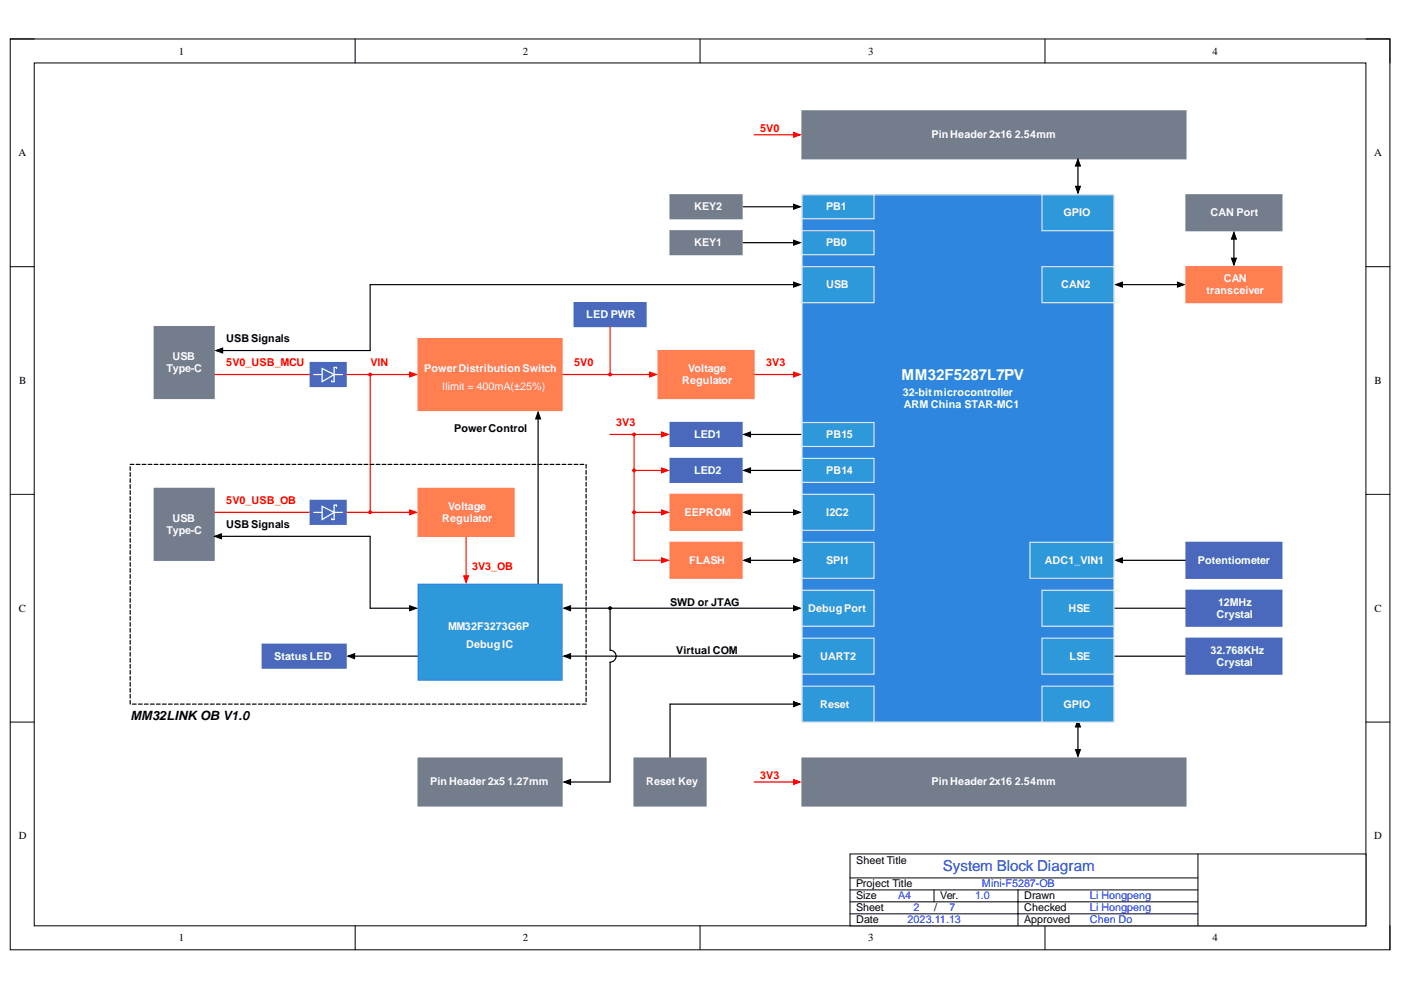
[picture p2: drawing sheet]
<svg xmlns="http://www.w3.org/2000/svg" width="297mm" height="210mm" viewBox="0 0 297 210" stroke-linecap="round" stroke-linejoin="round" font-family="sans-serif">
<path d="M2.2 8.3h292.5v193.1h-292.5z" fill="none" stroke="#000" stroke-width=".21"/>
<path d="M7.3 13.3h282.3v183h-282.3z" fill-rule="evenodd" fill="#fff"/>
<g fill="none" stroke="#000" stroke-width=".21">
<path d="M2.2 8.3h5.1M7.3 13.3h282.3v183h-282.3zM75.3 8.3v5M148.4 8.3v5M221.6 8.3v5M289.6 8.3h5.1v5M2.2 56.5h5.1M289.6 56.5h5.1M2.2 104.8h5.1M289.6 104.8h5.1M2.2 153.1h5.1M289.6 153.1h5.1"/>
<path d="M75.3 196.3v5.1M148.4 196.3v5.1M221.6 196.3v5.1M294.7 196.3v5.1"/>
</g>
<path d="M180.2 181.1h109.4v15.2h-109.4z" fill-rule="evenodd" fill="#fff"/>
<path d="M180.2 181.1h109.4v15.2h-109.4zM180.2 193.8h73.8M180.2 188.7h73.8M180.2 191.2h73.8M180.2 186.1h73.8M198 188.7v2.5M215.8 188.7v7.6M254 181.1v15.2" fill="none" stroke="#000" stroke-width=".21"/>
<path d="M78.5 79.4h9.4" fill="none" stroke="#f00" stroke-width=".25"/>
<path d="M86.9 78.9l1.4 .5-1.4 .5z" fill="#f00"/>
<g fill="none" stroke="#f00" stroke-width=".25">
<path d="M78.5 79.4v29.2M86.9 78.9l1.4 .5-1.4 .5zM119.2 79.4h19.6"/>
<circle cx="78.5" cy="79.4" r=".25"/>
</g>
<path d="M119.6 129l1.4-.6v1.1zM119.9 129h49.4M168.3 128.4l1.4 .6-1.4 .5z" fill="none" stroke="#000" stroke-width=".25"/>
<path d="M119.6 129l1.4-.6v1.1zM168.3 128.4l1.4 .6-1.4 .5z" fill="#000"/>
<path d="M137.7 78.9l1.4 .5-1.4 .5z" fill="#f00"/>
<path d="M137.7 78.9l1.4 .5-1.4 .5zM159.9 79.4h9.4" fill="none" stroke="#f00" stroke-width=".25"/>
<path d="M168.3 78.9l1.4 .5-1.4 .5z" fill="#f00"/>
<path d="M168.3 78.9l1.4 .5-1.4 .5zM98.8 113.7v9.4" fill="none" stroke="#f00" stroke-width=".25"/>
<path d="M98.3 122.1h1l-.5 1.4z" fill="#f00"/>
<path d="M78.5 108.6h9.4M98.3 122.1h1l-.5 1.4z" fill="none" stroke="#f00" stroke-width=".25"/>
<path d="M86.9 108.1l1.4 .5-1.4 .5z" fill="#f00"/>
<path d="M86.9 108.1l1.4 .5-1.4 .5z" fill="none" stroke="#f00" stroke-width=".25"/>
<path d="M88.6 103.5h20.4v10.2h-20.4z" fill-rule="evenodd" fill="#ff7f50"/>
<path d="M88.6 103.5h20.4v10.2h-20.4z" fill="none" stroke="#ff7f50" stroke-width=".25"/>
<circle cx="78.5" cy="108.6" r=".25" fill="none" stroke="#f00" stroke-width=".25"/>
<path d="M114.1 87.4l.5 1.4h-1zM114.1 87.8v39.9" fill="none" stroke="#000" stroke-width=".25"/>
<path d="M114.1 87.4l.5 1.4h-1z" fill="#000"/>
<path d="M55.6 136.6h17.8v5.1h-17.8z" fill-rule="evenodd" fill="#4a69bd"/>
<path d="M55.6 136.6h17.8v5.1h-17.8z" fill="none" stroke="#4a69bd" stroke-width=".25"/>
<path d="M73.8 139.1l1.4-.5v1zM74.2 139.1h14.4" fill="none" stroke="#000" stroke-width=".25"/>
<path d="M73.8 139.1l1.4-.5v1z" fill="#000"/>
<path d="M88.6 123.9h30.6v20.3h-30.6z" fill-rule="evenodd" fill="#2d98da"/>
<path d="M88.6 123.9h30.6v20.3h-30.6z" fill="none" stroke="#2e86de" stroke-width=".25"/>
<path d="M142.1 97.2h15.2v5.1h-15.2z" fill-rule="evenodd" fill="#4a69bd"/>
<path d="M142.1 97.2h15.2v5.1h-15.2z" fill="none" stroke="#4a69bd" stroke-width=".25"/>
<path d="M236.6 118.8l1.4-.5v1zM236.9 118.8h14.5" fill="none" stroke="#000" stroke-width=".25"/>
<path d="M236.6 118.8l1.4-.5v1z" fill="#000"/>
<path d="M251.4 115h20.4v7.6h-20.4z" fill-rule="evenodd" fill="#4a69bd"/>
<path d="M251.4 115h20.4v7.6h-20.4z" fill="none" stroke="#4a69bd" stroke-width=".25"/>
<path d="M157.7 108.6l1.4-.5v1zM158.1 108.6h11.2M168.3 108.1l1.4 .5-1.4 .5z" fill="none" stroke="#000" stroke-width=".25"/>
<path d="M157.7 108.6l1.4-.5v1zM168.3 108.1l1.4 .5-1.4 .5z" fill="#000"/>
<path d="M142.1 104.8h15.2v7.6h-15.2z" fill-rule="evenodd" fill="#ff7f50"/>
<path d="M142.1 104.8h15.2v7.6h-15.2z" fill="none" stroke="#ff7f50" stroke-width=".25"/>
<path d="M142.1 115h15.2v7.6h-15.2z" fill-rule="evenodd" fill="#ff7f50"/>
<path d="M142.1 115h15.2v7.6h-15.2z" fill="none" stroke="#ff7f50" stroke-width=".25"/>
<path d="M142.1 89.6h15.2v5.1h-15.2z" fill-rule="evenodd" fill="#4a69bd"/>
<path d="M142.1 89.6h15.2v5.1h-15.2z" fill="none" stroke="#4a69bd" stroke-width=".25"/>
<path d="M142.1 48.9h15.2v5.1h-15.2z" fill-rule="evenodd" fill="#747d8c"/>
<path d="M142.1 48.9h15.2v5.1h-15.2z" fill="none" stroke="#747d8c" stroke-width=".25"/>
<path d="M142.1 41.3h15.2v5.1h-15.2z" fill-rule="evenodd" fill="#747d8c"/>
<path d="M142.1 41.3h15.2v5.1h-15.2z" fill="none" stroke="#747d8c" stroke-width=".25"/>
<path d="M168.3 148.8l1.4 .5-1.4 .5zM169.3 149.3h-27.2v11.4" fill="none" stroke="#000" stroke-width=".25"/>
<path d="M168.3 148.8l1.4 .5-1.4 .5z" fill="#000"/>
<path d="M121.7 64.2h15.3v5h-15.3z" fill-rule="evenodd" fill="#4a69bd"/>
<path d="M121.7 64.2h15.3v5h-15.3z" fill="none" stroke="#4a69bd" stroke-width=".25"/>
<g fill="none" stroke="#f00" stroke-width=".25">
<path d="M129.3 69.2v10.2"/>
<circle cx="129.3" cy="79.4" r=".26"/>
<circle cx="129.4" cy="79.4" r=".26"/>
</g>
<g fill="none" stroke="#000" stroke-width=".25">
<path d="M27.6 98.5h.8M27.6 98.9v.8M28.9 98.5h.8M30.2 98.5h.7M31.4 98.5h.8M32.7 98.5h.8M34 98.5h.8M35.2 98.5h.8M36.5 98.5h.8M37.8 98.5h.8M39.1 98.5h.7M40.3 98.5h.8"/>
<path d="M41.6 98.5h.8M42.9 98.5h.8M44.1 98.5h.8M45.4 98.5h.8M46.7 98.5h.8M48 98.5h.8M49.2 98.5h.8M50.5 98.5h.8M51.8 98.5h.8M53 98.5h.8M54.3 98.5h.8M55.6 98.5h.8"/>
<path d="M56.9 98.5h.8M58.1 98.5h.8M59.4 98.5h.8M60.7 98.5h.8M61.9 98.5h.8M63.2 98.5h.8M64.5 98.5h.8M65.8 98.5h.8M67 98.5h.8M68.3 98.5h.8M69.6 98.5h.8M70.8 98.5h.8"/>
<path d="M72.1 98.5h.8M73.4 98.5h.8M74.7 98.5h.8M75.9 98.5h.8M77.2 98.5h.8M78.5 98.5h.8M79.7 98.5h.8M81 98.5h.8M82.3 98.5h.8M83.6 98.5h.8M84.8 98.5h.8M86.1 98.5h.8"/>
<path d="M87.4 98.5h.8M88.6 98.5h.8M89.9 98.5h.8M91.2 98.5h.8M92.5 98.5h.8M93.7 98.5h.8M95 98.5h.8M96.3 98.5h.8M97.6 98.5h.7M98.8 98.5h.8M100.1 98.5h.8M101.4 98.5h.8"/>
<path d="M102.6 98.5h.8M103.9 98.5h.8M105.2 98.5h.8M106.5 98.5h.8M107.7 98.5h.8M109 98.5h.8M110.3 98.5h.8M111.5 98.5h.8M112.8 98.5h.8M114.1 98.5h.8M115.4 98.5h.8M116.6 98.5h.8"/>
<path d="M117.9 98.5h.8M119.2 98.5h.8M120.4 98.5h.8M121.7 98.5h.8M123 98.5h.8M124.3 98.5v.8M124.3 99.7v.8M27.6 100.2v.8M27.6 101.5v.8M27.6 102.8v.7M27.6 104v.8M27.6 105.3v.8"/>
<path d="M27.6 106.6v.8M27.6 107.8v.8M27.6 109.1v.8M27.6 110.4v.8M27.6 111.6v.8M27.6 112.9v.8M27.6 114.2v.8M27.6 115.5v.8M27.6 116.7v.8M27.6 118v.8M27.6 119.3v.8M124.3 101v.8"/>
<path d="M124.3 102.3v.8M124.3 103.5v.8M124.3 104.8v.8M124.3 106.1v.8M124.3 107.4v.8M124.3 108.6v.8M124.3 109.9v.8M124.3 111.2v.8M124.3 112.4v.8M124.3 113.7v.8M124.3 115v.8M124.3 116.3v.7"/>
<path d="M124.3 117.5v.8M124.3 118.8v.8M27.6 120.5v.8M27.6 121.8v.8M27.6 123.1v.8M27.6 124.4v.7M27.6 125.6v.8M27.6 126.9v.8M27.6 128.2v.8M27.6 129.4v.8M27.6 130.7v.8M27.6 132v.8"/>
<path d="M27.6 133.2v.8M27.6 134.5v.8M27.6 135.8v.8M27.6 137.1v.8M27.6 138.3v.8M27.6 139.6v.8M124.3 120.1v.8M124.3 121.3v.8M124.3 122.6v.8M124.3 123.9v.8M124.3 125.1v.8M124.3 126.4v.8"/>
<path d="M124.3 127.7v.8M124.3 129v.8M124.3 130.2v.8M124.3 131.5v.8M124.3 132.8v.8M124.3 134v.8M124.3 135.3v.8M124.3 136.6v.8M124.3 137.9v.7M124.3 139.1v.8M27.6 140.9v.8M27.6 142.1v.8"/>
<path d="M27.6 143.4v.8M27.6 144.7v.8M27.6 146v.7M27.6 147.2v.8M27.6 148.5v.8M28.1 149.3h.8M29.4 149.3h.8M30.6 149.3h.8M31.9 149.3h.8M33.2 149.3h.8M34.4 149.3h.8M35.7 149.3h.8"/>
<path d="M37 149.3h.8M38.3 149.3h.8M39.5 149.3h.8M40.8 149.3h.8M42.1 149.3h.8M43.3 149.3h.8M44.6 149.3h.8M45.9 149.3h.8M47.2 149.3h.8M48.4 149.3h.8M49.7 149.3h.8M51 149.3h.8"/>
<path d="M52.2 149.3h.8M53.5 149.3h.8M54.8 149.3h.8M56.1 149.3h.8M57.3 149.3h.8M58.6 149.3h.8M59.9 149.3h.8M61.1 149.3h.8M62.4 149.3h.8M63.7 149.3h.8M65 149.3h.8M66.2 149.3h.8"/>
<path d="M67.5 149.3h.8M68.8 149.3h.8M70 149.3h.8M71.3 149.3h.8M72.6 149.3h.8M73.9 149.3h.8M75.1 149.3h.8M76.4 149.3h.8M77.7 149.3h.8M79 149.3h.7M80.2 149.3h.8M81.5 149.3h.8"/>
<path d="M82.8 149.3h.8M84 149.3h.8M85.3 149.3h.8M86.6 149.3h.8M87.9 149.3h.7M89.1 149.3h.8M90.4 149.3h.8M91.7 149.3h.8M92.9 149.3h.8M94.2 149.3h.8M95.5 149.3h.8M96.8 149.3h.8"/>
<path d="M98 149.3h.8M99.3 149.3h.8M100.6 149.3h.8M101.8 149.3h.8M103.1 149.3h.8M104.4 149.3h.8M105.7 149.3h.8M106.9 149.3h.8M108.2 149.3h.8M109.5 149.3h.8M110.8 149.3h.7M112 149.3h.8"/>
<path d="M113.3 149.3h.8M114.6 149.3h.8M115.8 149.3h.8M117.1 149.3h.8M118.4 149.3h.8M119.7 149.3h.7M120.9 149.3h.8M122.2 149.3h.8M123.5 149.3h.8M124.3 140.4v.8M124.3 141.7v.8M124.3 142.9v.8"/>
<path d="M124.3 144.2v.8M124.3 145.5v.8M124.3 146.7v.8M124.3 148v.8"/>
</g>
<path d="M88.6 71.8h30.6v15.2h-30.6z" fill-rule="evenodd" fill="#ff7f50"/>
<path d="M88.6 71.8h30.6v15.2h-30.6z" fill="none" stroke="#ff7f50" stroke-width=".25"/>
<path d="M139.5 74.3h20.4v10.2h-20.4z" fill-rule="evenodd" fill="#ff7f50"/>
<path d="M139.5 74.3h20.4v10.2h-20.4z" fill="none" stroke="#ff7f50" stroke-width=".25"/>
<path d="M159.9 28.6h9.4" fill="none" stroke="#f00" stroke-width=".25"/>
<path d="M168.3 28.1l1.4 .5-1.4 .5z" fill="#f00"/>
<path d="M168.3 28.1l1.4 .5-1.4 .5zM159.9 165.8h9.4" fill="none" stroke="#f00" stroke-width=".25"/>
<path d="M168.3 165.3l1.4 .5-1.4 .5z" fill="#f00"/>
<path d="M168.3 165.3l1.4 .5-1.4 .5z" fill="none" stroke="#f00" stroke-width=".25"/>
<path d="M170 23.5h81.4v10.2h-81.4z" fill-rule="evenodd" fill="#747d8c"/>
<path d="M170 23.5h81.4v10.2h-81.4z" fill="none" stroke="#747d8c" stroke-width=".25"/>
<path d="M228 158.9h1.1l-.6 1.4zM228.5 152.7l.6 1.4h-1.1zM228.5 153.1v6.9" fill="none" stroke="#000" stroke-width=".25"/>
<path d="M228.5 152.7l.6 1.4h-1.1zM228 158.9h1.1l-.6 1.4z" fill="#000"/>
<path d="M170 41.3h66.2v111.8h-66.2z" fill-rule="evenodd" fill="#2e86de"/>
<path d="M170 41.3h66.2v111.8h-66.2z" fill="none" stroke="#dfe4ea" stroke-width=".25"/>
<path d="M170 125.1h15.3v7.7h-15.3z" fill-rule="evenodd" fill="#2d98da"/>
<path d="M170 125.1h15.3v7.7h-15.3z" fill="none" stroke="#dfe4ea" stroke-width=".25"/>
<path d="M170 135.3h15.3v7.6h-15.3z" fill-rule="evenodd" fill="#2d98da"/>
<path d="M170 135.3h15.3v7.6h-15.3z" fill="none" stroke="#dfe4ea" stroke-width=".25"/>
<path d="M170 97.2h15.3v5.1h-15.3z" fill-rule="evenodd" fill="#2d98da"/>
<path d="M170 97.2h15.3v5.1h-15.3z" fill="none" stroke="#dfe4ea" stroke-width=".25"/>
<path d="M170 89.6h15.3v5.1h-15.3z" fill-rule="evenodd" fill="#2d98da"/>
<path d="M170 89.6h15.3v5.1h-15.3z" fill="none" stroke="#dfe4ea" stroke-width=".25"/>
<path d="M218.4 115h17.8v7.6h-17.8z" fill-rule="evenodd" fill="#2d98da"/>
<path d="M218.4 115h17.8v7.6h-17.8z" fill="none" stroke="#dfe4ea" stroke-width=".25"/>
<path d="M170 115h15.3v7.6h-15.3z" fill-rule="evenodd" fill="#2d98da"/>
<path d="M170 115h15.3v7.6h-15.3z" fill="none" stroke="#dfe4ea" stroke-width=".25"/>
<path d="M170 104.8h15.3v7.6h-15.3z" fill-rule="evenodd" fill="#2d98da"/>
<path d="M170 104.8h15.3v7.6h-15.3z" fill="none" stroke="#dfe4ea" stroke-width=".25"/>
<path d="M170 48.9h15.3v5.1h-15.3z" fill-rule="evenodd" fill="#2d98da"/>
<path d="M170 48.9h15.3v5.1h-15.3z" fill="none" stroke="#dfe4ea" stroke-width=".25"/>
<path d="M170 41.3h15.3v5.1h-15.3z" fill-rule="evenodd" fill="#2d98da"/>
<path d="M170 41.3h15.3v5.1h-15.3z" fill="none" stroke="#dfe4ea" stroke-width=".25"/>
<path d="M170 145.5h15.3v7.6h-15.3z" fill-rule="evenodd" fill="#2d98da"/>
<path d="M170 145.5h15.3v7.6h-15.3z" fill="none" stroke="#dfe4ea" stroke-width=".25"/>
<path d="M220.9 145.5h15.3v7.6h-15.3z" fill-rule="evenodd" fill="#2d98da"/>
<path d="M220.9 145.5h15.3v7.6h-15.3z" fill="none" stroke="#dfe4ea" stroke-width=".25"/>
<path d="M220.9 41.3h15.3v7.6h-15.3z" fill-rule="evenodd" fill="#2d98da"/>
<path d="M220.9 41.3h15.3v7.6h-15.3z" fill="none" stroke="#dfe4ea" stroke-width=".25"/>
<path d="M170 160.7h81.4v10.2h-81.4z" fill-rule="evenodd" fill="#747d8c"/>
<path d="M170 160.7h81.4v10.2h-81.4z" fill="none" stroke="#747d8c" stroke-width=".25"/>
<g fill="none" stroke="#000" stroke-width=".25">
<path d="M228 39.5h1.1l-.6 1.4zM228.5 33.8l.6 1.4h-1.1zM228.5 34.2v6.3M157.6 43.8h11.7M157.6 51.5h11.7M168.3 43.3l1.4 .5-1.4 .5zM168.3 51l1.4 .5-1.4 .5zM157.7 92.1l1.4-.5v1zM157.7 99.7l1.4-.5v1zM158.1 92.1h11.7M158.1 99.7h11.7M157.7 118.8l1.4-.5v1z"/>
<path d="M158.1 118.8h11.2M168.3 118.3l1.4 .5-1.4 .5zM119.6 139.1l1.4-.5v1zM119.9 139.1h49.4M168.3 138.6l1.4 .5-1.4 .5z"/>
</g>
<path d="M228.5 33.8l.6 1.4h-1.1zM168.3 43.3l1.4 .5-1.4 .5zM168.3 51l1.4 .5-1.4 .5zM228 39.5h1.1l-.6 1.4zM157.7 92.1l1.4-.5v1zM157.7 99.7l1.4-.5v1zM157.7 118.8l1.4-.5v1zM168.3 118.3l1.4 .5-1.4 .5zM119.6 139.1l1.4-.5v1zM168.3 138.6l1.4 .5-1.4 .5z" fill="#000"/>
<path d="M129.3 92.1h12" fill="none" stroke="#f00" stroke-width=".25"/>
<path d="M140.3 91.6l1.4 .5-1.4 .5z" fill="#f00"/>
<g fill="none" stroke="#f00" stroke-width=".25">
<path d="M134.4 92.1v26.7M134.4 99.7h6.9M140.3 91.6l1.4 .5-1.4 .5z"/>
<circle cx="134.4" cy="99.7" r=".25"/>
<circle cx="134.4" cy="108.6" r=".25"/>
</g>
<path d="M140.3 99.2l1.4 .5-1.4 .5z" fill="#f00"/>
<path d="M140.3 99.2l1.4 .5-1.4 .5zM134.4 108.6h6.9" fill="none" stroke="#f00" stroke-width=".25"/>
<path d="M140.3 108.1l1.4 .5-1.4 .5z" fill="#f00"/>
<path d="M134.4 118.8h6.9M140.3 108.1l1.4 .5-1.4 .5z" fill="none" stroke="#f00" stroke-width=".25"/>
<path d="M140.3 118.3l1.4 .5-1.4 .5z" fill="#f00"/>
<g fill="none" stroke="#f00" stroke-width=".25">
<path d="M140.3 118.3l1.4 .5-1.4 .5z"/>
<circle cx="134.4" cy="92.1" r=".25"/>
</g>
<path d="M236.2 129h15.2" fill="none" stroke="#000" stroke-width=".25"/>
<path d="M251.4 125.1h20.4v7.7h-20.4z" fill-rule="evenodd" fill="#4a69bd"/>
<path d="M251.4 125.1h20.4v7.7h-20.4z" fill="none" stroke="#4a69bd" stroke-width=".25"/>
<path d="M220.9 125.1h15.3v7.7h-15.3z" fill-rule="evenodd" fill="#2d98da"/>
<path d="M220.9 125.1h15.3v7.7h-15.3z" fill="none" stroke="#dfe4ea" stroke-width=".25"/>
<path d="M236.2 139.1h15.2" fill="none" stroke="#000" stroke-width=".25"/>
<path d="M251.4 135.3h20.4v7.6h-20.4z" fill-rule="evenodd" fill="#4a69bd"/>
<path d="M251.4 135.3h20.4v7.6h-20.4z" fill="none" stroke="#4a69bd" stroke-width=".25"/>
<path d="M220.9 135.3h15.3v7.6h-15.3z" fill-rule="evenodd" fill="#2d98da"/>
<path d="M220.9 135.3h15.3v7.6h-15.3z" fill="none" stroke="#dfe4ea" stroke-width=".25"/>
<path d="M170 56.5h15.3v7.7h-15.3z" fill-rule="evenodd" fill="#2d98da"/>
<path d="M170 56.5h15.3v7.7h-15.3z" fill="none" stroke="#dfe4ea" stroke-width=".25"/>
<path d="M45.4 79.4h20.4M73.4 79.4h5.1M45.4 108.6h20.4" fill="none" stroke="#f00" stroke-width=".25"/>
<path d="M32.7 103.5h12.7v15.3h-12.7z" fill-rule="evenodd" fill="#747d8c"/>
<path d="M32.7 103.5h12.7v15.3h-12.7z" fill="none" stroke="#747d8c" stroke-width=".25"/>
<path d="M32.7 69.2h12.7v15.3h-12.7z" fill-rule="evenodd" fill="#747d8c"/>
<path d="M32.7 69.2h12.7v15.3h-12.7z" fill="none" stroke="#747d8c" stroke-width=".25"/>
<path d="M73.4 108.6h5.1" fill="none" stroke="#f00" stroke-width=".25"/>
<path d="M65.8 106.1h7.6v5.1h-7.6z" fill-rule="evenodd" fill="#4a69bd"/>
<path d="M65.8 106.1h7.6v5.1h-7.6z" fill="none" stroke="#4a69bd" stroke-width=".25"/>
<path d="M68.3 107.4l2.5 1.2-2.5 1.6z" fill="#4a69bd"/>
<path d="M66.5 108.6h1.8M68.3 107.4l2.5 1.2-2.5 1.6zM70.8 108.6h1.8M71.4 107.4v-.3h-.6v3.1h-.5v-.3" fill="none" stroke="#fff" stroke-width=".25"/>
<path d="M168.3 59.8l1.4 .6-1.4 .5zM45.8 74.3l1.4-.5v1zM169.3 60.4h-90.8v13.9h-32.3M45.5 113.7l1.4-.5v1zM45.9 113.7h32.6v15.3h9.4M86.9 128.4l1.4 .6-1.4 .5z" fill="none" stroke="#000" stroke-width=".25"/>
<path d="M45.8 74.3l1.4-.5v1zM168.3 59.8l1.4 .6-1.4 .5zM45.5 113.7l1.4-.5v1zM86.9 128.4l1.4 .6-1.4 .5z" fill="#000"/>
<path d="M65.8 76.9h7.6v5h-7.6z" fill-rule="evenodd" fill="#4a69bd"/>
<path d="M65.8 76.9h7.6v5h-7.6z" fill="none" stroke="#4a69bd" stroke-width=".25"/>
<path d="M68.3 78.1l2.5 1.3-2.5 1.5z" fill="#4a69bd"/>
<path d="M66.5 79.4h1.8M68.3 78.1l2.5 1.3-2.5 1.5zM70.8 79.4h1.8M71.4 78.1v-.2h-.6v3h-.5v-.2" fill="none" stroke="#fff" stroke-width=".25"/>
<path d="M249.7 59.8l1.4 .6-1.4 .5zM236.6 60.4l1.4-.6v1.1zM236.9 60.4h13.8" fill="none" stroke="#000" stroke-width=".25"/>
<path d="M236.6 60.4l1.4-.6v1.1zM249.7 59.8l1.4 .6-1.4 .5z" fill="#000"/>
<path d="M251.4 56.5h20.4v7.7h-20.4z" fill-rule="evenodd" fill="#ff7f50"/>
<path d="M251.4 56.5h20.4v7.7h-20.4z" fill="none" stroke="#ff7f50" stroke-width=".25"/>
<path d="M220.9 56.5h15.3v7.7h-15.3z" fill-rule="evenodd" fill="#2d98da"/>
<path d="M220.9 56.5h15.3v7.7h-15.3z" fill="none" stroke="#dfe4ea" stroke-width=".25"/>
<path d="M251.4 41.3h20.4v7.6h-20.4z" fill-rule="evenodd" fill="#747d8c"/>
<path d="M251.4 41.3h20.4v7.6h-20.4z" fill="none" stroke="#747d8c" stroke-width=".25"/>
<path d="M261.1 54.8h1l-.5 1.4zM261.6 49.3l.5 1.4h-1zM261.6 49.7v6.1" fill="none" stroke="#000" stroke-width=".25"/>
<path d="M261.6 49.3l.5 1.4h-1zM261.1 54.8h1l-.5 1.4z" fill="#000"/>
<path d="M88.6 160.7h30.6v10.2h-30.6z" fill-rule="evenodd" fill="#747d8c"/>
<path d="M88.6 160.7h30.6v10.2h-30.6z" fill="none" stroke="#747d8c" stroke-width=".25"/>
<path d="M129.3 129v8.9M129.3 140.4v25.4h-9.4M119.6 165.8l1.4-.5v1z" fill="none" stroke="#000" stroke-width=".25"/>
<path d="M119.6 165.8l1.4-.5v1z" fill="#000"/>
<path d="M134.4 160.7h15.3v10.2h-15.3z" fill-rule="evenodd" fill="#747d8c"/>
<path d="M134.4 160.7h15.3v10.2h-15.3z" fill="none" stroke="#747d8c" stroke-width=".25"/>
<g fill="none" stroke="#000" stroke-width=".25">
<path d="M129.3 137.9a1.27 1.27 0 0 1 1.3 1.2 1.27 1.27 0 0 1-1.3 1.3"/>
<circle cx="129.3" cy="129" r=".26"/>
<circle cx="129.4" cy="129" r=".26"/>
</g>
<text font-size="3.2" fill="#fff" x="191.2" y="80.5">MM32F5287L7PV</text>
<text font-size="3.2" fill="#00f" x="199.9" y="184.7">System Block Diagram</text>
<text font-size="2.7" x="27.7" y="152.7">MM32LINK OB V1.0</text>
<g font-size="2.3">
<text x="37.9" y="11.6">1</text>
<text x="110.9" y="11.6">2</text>
<text x="184" y="11.6">3</text>
<text x="257.1" y="11.6">4</text>
<text x="3.9" y="33.1">A</text>
<text x="291.3" y="33.1">A</text>
<text x="48" y="72.5">USBSignals</text>
<text x="4.1" y="81.4">B</text>
<text x="291.4" y="81.4">B</text>
<text x="96.3" y="91.6">PowerControl</text>
<text x="48" y="111.9">USBSignals</text>
<text x="4" y="129.7">C</text>
<text x="142.1" y="128.5">SWD or JTAG</text>
<text x="291.4" y="129.7">C</text>
<text x="143.3" y="138.6">Virtual COM</text>
<text x="4" y="177.9">D</text>
<text x="291.3" y="177.9">D</text>
<text x="181.5" y="183.1">Sheet Title</text>
<text x="181.5" y="188.2">Project Title</text>
<text x="181.5" y="190.7">Size</text>
<text x="199.4" y="190.7">Ver.</text>
<text x="217.1" y="190.7">Drawn</text>
<text x="181.5" y="193.2">Sheet</text>
<text x="181.5" y="195.8">Date</text>
<text x="198.1" y="193.2">/</text>
<text x="217.1" y="195.8">Approved</text>
<text x="217.1" y="193.2">Checked</text>
<text x="37.9" y="199.6">1</text>
<text x="110.9" y="199.6">2</text>
<text x="184" y="199.6">3</text>
<text x="257.1" y="199.6">4</text>
</g>
<g font-size="2.3" fill="#f00">
<text x="161.2" y="28.1">5V0</text>
<text x="48" y="77.6">5V0_USB_MCU</text>
<text x="78.5" y="77.6">VIN</text>
<text x="121.8" y="77.6">5V0</text>
<text x="162.5" y="77.6">3V3</text>
<text x="130.7" y="90.4">3V3</text>
<text x="48" y="106.8">5V0_USB_OB</text>
<text x="100.1" y="120.8">3V3_OB</text>
<text x="161.2" y="165.3">3V3</text>
</g>
<g font-size="2.3" fill="#fff">
<text x="197.5" y="29.3">PinHeader2x16 2.54mm</text>
<text x="147.2" y="44.6">KEY2</text>
<text x="175.2" y="44.6">PB1</text>
<text x="225.5" y="45.9">GPIO</text>
<text x="256.7" y="45.9">CAN Port</text>
<text x="147.2" y="52.2">KEY1</text>
<text x="175.2" y="52.2">PB0</text>
<text x="259.4" y="59.8">CAN</text>
<text x="175.2" y="61.1">USB</text>
<text x="225" y="61.1">CAN2</text>
<text x="255.8" y="62.4">transceiver</text>
<text x="124.3" y="67.5">LED PWR</text>
<text x="36.6" y="76.3">USB</text>
<text x="35.3" y="78.9">Type-C</text>
<text x="90" y="78.9">PowerDistributionSwitch</text>
<text x="93.8" y="82.7">Ilimit = 400mA(±25%)</text>
<text x="144.6" y="81.4">Regulator</text>
<text x="145.9" y="78.9">Voltage</text>
<text x="191.4" y="83.9">32-bitmicrocontroller</text>
<text x="191.7" y="86.6">ARM China STAR-MC1</text>
<text x="147.2" y="92.9">LED1</text>
<text x="175.2" y="92.9">PB15</text>
<text x="147.2" y="100.5">LED2</text>
<text x="175.2" y="100.5">PB14</text>
<text x="35.3" y="113.2">Type-C</text>
<text x="36.6" y="110.6">USB</text>
<text x="93.8" y="110.6">Regulator</text>
<text x="95" y="108.1">Voltage</text>
<text x="145.1" y="109.4">EEPROM</text>
<text x="175.2" y="109.4">I2C2</text>
<text x="146.1" y="119.5">FLASH</text>
<text x="175.2" y="119.5">SPI1</text>
<text x="221.5" y="119.5">ADC1_VIN1</text>
<text x="253.9" y="119.5">Potentiometer</text>
<text x="171.4" y="129.8">DebugPort</text>
<text x="226.5" y="129.8">HSE</text>
<text x="257.9" y="131">Crystal</text>
<text x="258.3" y="128.5">12MHz</text>
<text x="95" y="133.6">MM32F3273G6P</text>
<text x="98.8" y="137.4">DebugIC</text>
<text x="58.1" y="139.9">Status LED</text>
<text x="173.9" y="139.9">UART2</text>
<text x="226.8" y="139.9">LSE</text>
<text x="256.7" y="138.6">32.768KHz</text>
<text x="257.9" y="141.2">Crystal</text>
<text x="173.9" y="150">Reset</text>
<text x="225.5" y="150">GPIO</text>
<text x="91.2" y="166.5">PinHeader2x5 1.27mm</text>
<text x="137" y="166.5">Reset Key</text>
<text x="197.5" y="166.5">PinHeader2x16 2.54mm</text>
</g>
<g font-size="2.3" fill="#00f">
<text x="190.4" y="190.7">A4</text>
<text x="206.7" y="190.7">1.0</text>
<text x="208.2" y="188.2">Mini-F5287-OB</text>
<text x="231.1" y="190.7">Li Hongpeng</text>
<text x="192.4" y="195.8">2023.11.13</text>
<text x="193.7" y="193.2">2</text>
<text x="201.3" y="193.2">7</text>
<text x="231.1" y="193.2">Li Hongpeng</text>
<text x="231.1" y="195.8">Chen Do</text>
</g>
</svg>
